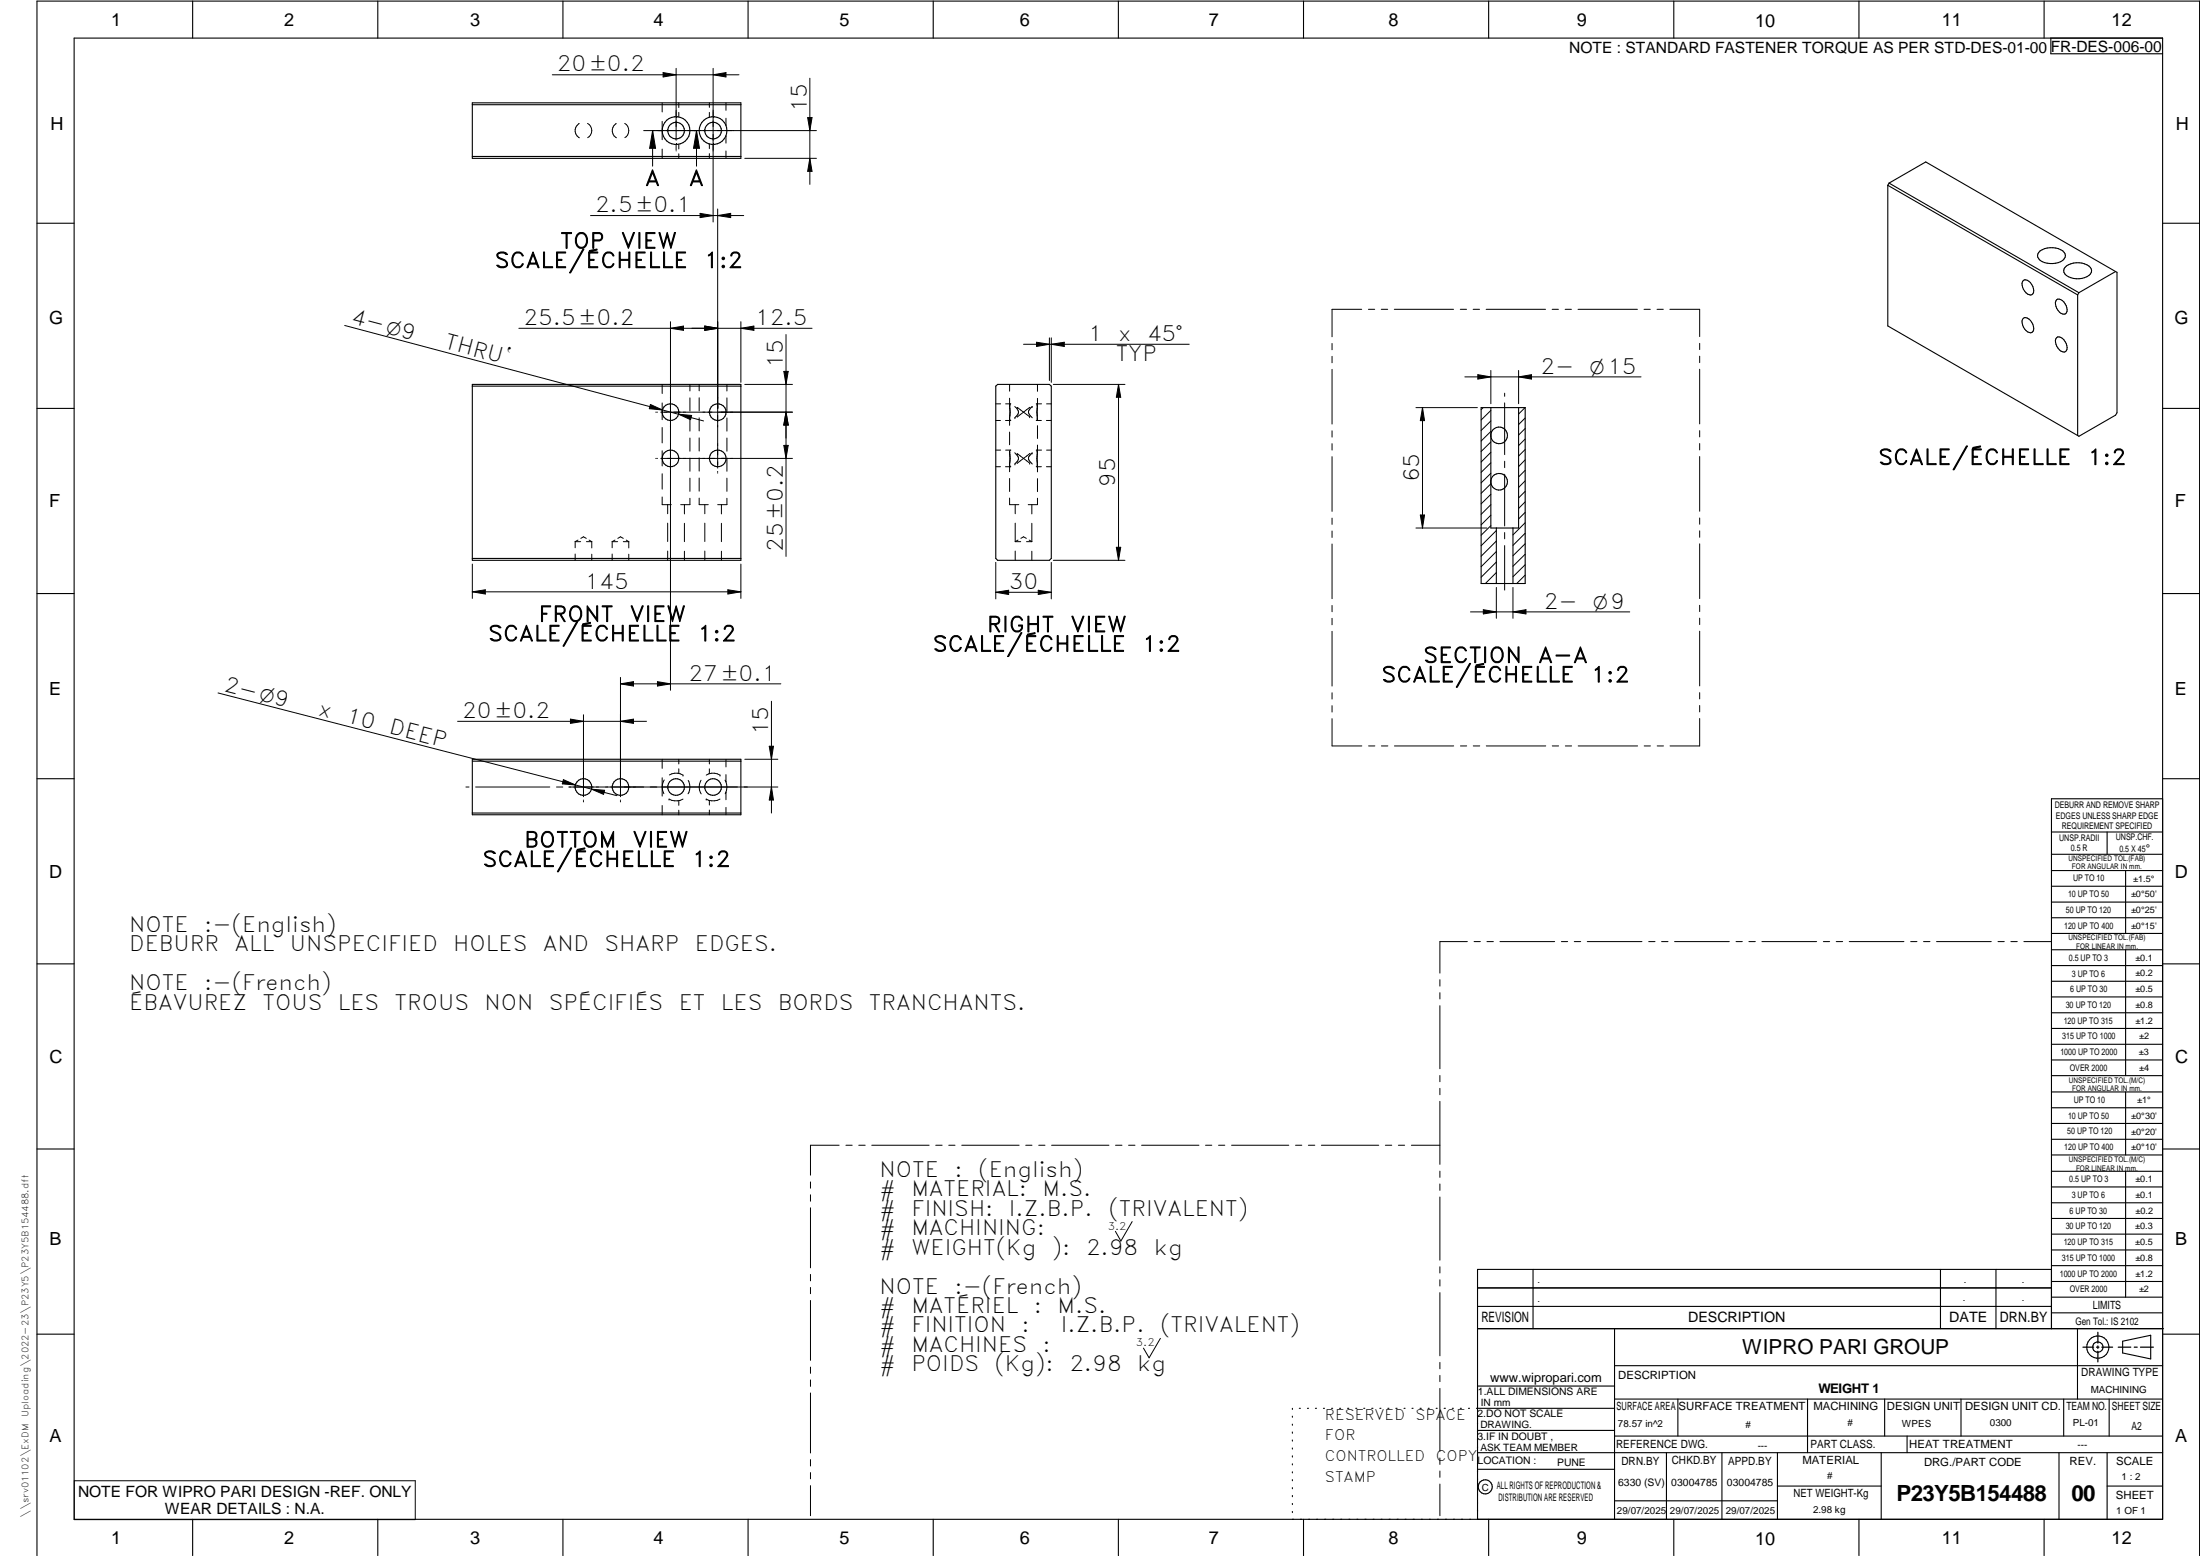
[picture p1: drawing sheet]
<svg xmlns="http://www.w3.org/2000/svg" width="594mm" height="420mm" viewBox="0 0 594 420" stroke-linecap="round" stroke-linejoin="round" font-family="sans-serif">
<g fill="none" stroke="#000" stroke-width=".3">
<path d="M20 10.3h564v400h-564zM52 .3v10M102 .3v10M152 .3v10M202 .3v10M252 .3v10M302 .3v10M352 .3v10M402 .3v10M452 .3v10M502 .3v10M552 .3v10"/>
<path d="M553.8 10.3v4.2h30.2M127.5 28.3h72.6M127.5 27.8h72.6v15h-72.6zM127.5 42.2h72.6M509.8 50v38l51.2 29.6M509.8 50l51.2 29.6M510.1 49.4l-.3 .6M510.1 49.4l9.9-5.7 51.3 29.6M510.1 49.4l51.3 29.6M10 60.3h10M546.3 75.8a1.69 1.69 0 0 1 2.3 1l.3 .5a1.5 1.5 0 0 1-.5 2.4 3 3 0 0 1-2.3-3.6zM550.9 67.7a5.5 5.5 0 0 1 6.5 .5 1.61 1.61 0 0 1-.9 2.5 5.5 5.5 0 0 1-6-.8 1.42 1.42 0 0 1 .4-2.2z"/>
<path d="M558 71.8a5.4 5.4 0 0 1 6.5 .4 1.6 1.6 0 0 1-1 2.5 4.9 4.9 0 0 1-6.1-1.1 1.49 1.49 0 0 1 .6-1.8zM561 79.6v38M561.4 79l-.4 .6M571.3 73.3l-9.9 5.7M571.3 73.3l.4 .2v38l-.4 .6-9.9 5.7-.4-.2M584 60.3h10M546.3 86a1.69 1.69 0 0 1 2.3 1l.3 .5a1.5 1.5 0 0 1-.5 2.4 2.97 2.97 0 0 1-2.3-3.6zM555.4 80.9a1.76 1.76 0 0 1 2.3 1.1l.2 .5a1.45 1.45 0 0 1-.5 2.3 2.81 2.81 0 0 1-2-3.9zM555.4 91.2a1.69 1.69 0 0 1 2.3 1l.2 .6a1.5 1.5 0 0 1-.5 2.3 3 3 0 0 1-2.2-3.6zM10 110.3h10M127.5 104.3h72.6M127.5 103.8h72.6v47.5h-72.6z"/>
<path d="M268.9 104.3l.5-.5h14l.5 .5v46.5l-.5 .5h-14l-.5-.5zM400 110.1h11.9v47.5h-11.9zM402.6 110.1v32.5h7.5v-32.5M402.6 117.3a2.25 2.25 0 0 1 3.4-1.6 2.25 2.25 0 0 1 0 3.8 2.25 2.25 0 0 1-3.4-1.6M584 110.3h10M402.6 129.8a2.25 2.25 0 0 1 3.4-1.6 2.25 2.25 0 0 1 0 3.8 2.25 2.25 0 0 1-3.4-1.6M127.5 150.8h72.6M404.1 142.6v15M408.6 142.6v15M10 160.3h10M584 160.3h10M10 210.3h10"/>
<path d="M127.5 205h72.6v15h-72.6zM127.5 219.5h72.6M127.5 205.5h72.6M584 215.7h-30v143.1M584 210.3h10M554 224.7h30M554 230.7h30M554 235.1h30M554 239.3h30M569 224.7v6M574 235.1v17M554 243.6h30"/>
<path d="M554 247.8h30M554 252.1h30M554 256.5h30M574 256.5v33.9M10 260.3h10M554 260.7h30M554 265h30M554 269.2h30M554 273.5h30M554 277.7h30M584 260.3h10M554 282h30"/>
<path d="M554 286.2h30M554 290.4h30M554 294.9h30M554 299.1h30M574 294.9v17M10 310.3h10M554 303.4h30M554 307.6h30M554 311.9h30M554 316.3h30M574 316.3v34M584 310.3h10"/>
<path d="M554 320.5h30M554 324.8h30M554 329h30M554 333.2h30M554 337.5h30M399 358.8h185.2M399 352.8h155M399 347.8h155M414 342.8v16M436 358.8v51.5M524 342.8v16M539 342.8v16"/>
<path d="M554 341.8h30M554 346h30M554 350.3h30M554 354.5h30M554 342.8h-155v67.5M561 358.8v19M10 360.3h10M399 374.3h37M436 377.8h148M453.1 377.8v10M488.1 377.8v14.5M508.9 377.8v10"/>
<path d="M529.5 377.8v10M557.3 377.8v10M569.5 377.8v10M573.2 362.2l7.6-1.6v6.3l-7.6-1.6zM584 368.8h-148M584 360.3h10M349 380.3v.3M349 382.4v.3M349 384.6v.3M349 386.7v.3M349 388.8v.3M349 391v.3"/>
<path d="M349 393.1v.3M349 395.3v.3M349 397.4v.3M349 399.5v.3M350.9 380.3h.2M353.1 380.3h.2M355.2 380.3h.3M357.4 380.3h.3M359.6 380.3h.3M361.7 380.3h.3M363.9 380.3h.3M366.1 380.3h.3"/>
<path d="M368.3 380.3h.2M370.4 380.3h.3M372.6 380.3h.3M374.8 380.3h.3M376.9 380.3h.4M379.1 380.3h.3M381.3 380.3h.3M383.4 380.3h.4M385.6 380.3h.3M387.8 380.3h.3M390 380.3h.3M392.2 380.3h.3"/>
<path d="M394.3 380.3h.3M396.5 380.3h.3M398.7 380.3h37.3M399 396.7h37M399 392.3h185M399 386.2h37M436 387.8h148M450 392.3v18M465 392.3v18M480 392.3v18M508 392.3v18M515 387.8v4.5"/>
<path d="M556 392.3v18M569 392.3v18M52 410.3v9.7M102 410.3v9.7M152 410.3v9.7M202 410.3v9.7M252 410.3v9.7M302 410.3v9.7M349 401.7v.3M349 403.8v.4M349 406v.3M349 408.1v.3"/>
<path d="M352 410.3v9.7M402 410.3v9.7M436 405.3h44M452 410.3v9.7M480 401.3h28M502 410.3v9.7M552 410.3v9.7M569 401.3h15M10 420v-419.7h584v419.7"/>
<circle cx="182.6" cy="35.3" r="3.8"/>
<circle cx="182.6" cy="35.3" r="2.25"/>
<circle cx="192.5" cy="35.3" r="3.7"/>
<circle cx="192.6" cy="35.3" r="2.25"/>
<circle cx="181" cy="111.3" r="2.25"/>
<circle cx="193.8" cy="111.3" r="2.25"/>
<circle cx="181.1" cy="123.8" r="2.24"/>
<circle cx="193.8" cy="123.8" r="2.25"/>
<circle cx="157.6" cy="212.5" r="2.25"/>
<circle cx="167.6" cy="212.5" r="2.24"/>
<circle cx="182.6" cy="212.5" r="2.25"/>
<circle cx="192.6" cy="212.5" r="2.25"/>
<circle cx="566.5" cy="363.7" r="1.39"/>
<circle cx="566.5" cy="363.8" r="3"/>
<circle cx="401.1" cy="401.5" r="1.9"/>
</g>
<g fill="none" stroke="#000" stroke-width=".27">
<path d="M179.1 19.6l3.5 .6-3.5 .6zM182.6 18.5v19.4M192.6 18.5v41.4M149.1 20.2h50.5M156.4 33.4a2.19 2.19 0 0 0 .1 3.8M158.7 33.3a2.21 2.21 0 0 1 0 3.9M166.4 33.4a2.24 2.24 0 0 0 0 3.8M168.7 33.3a2.26 2.26 0 0 1 0 3.9M173.8 35.3h46.7M176.2 35.3v9.6M176.2 35.3l.8 4.7h-1.6zM178.8 27.8v2.4"/>
<path d="M178.8 32.8v4.9M182.6 39v1.5M183.3 27.8v1.2M183.3 30.4v1.2M183.3 38.9v1.3M188.1 35.3l.8 4.7h-1.6zM188.1 35.3v9.6M191.6 27.8v1.2M191.6 30.4v1.3M191.6 38.9v1.2M192.6 20.2l3.4-.6v1.2zM196 27.8v2"/>
<path d="M196 31.9v2M196 36.6v2.1M218.1 31.7h1.2l-.6 3.6zM218.7 21.1v28.7M159.5 58.2h41.3M178.8 40.3v2.5M182.6 40.7v.1M183.3 41.5v1.3M189.1 57.6l3.5 .6-3.5 .6zM191.6 41.5v1.3M193.8 56.4v70M193.8 58.2l3.5-.6v1.2z"/>
<path d="M196 40.8v2M201.1 42.8h19.4M218.7 42.8l.6 3.5h-1.2zM93.1 87.9l96.9 25.8M140.1 88.6h79.2M181.1 86.9v99.5M181.1 88.6l3.5-.5v1.1zM190.3 88.1l3.5 .5-3.5 .6zM200.1 88.6l3.5-.5v1.1zM200.1 86.9v16.4M212.3 90.3v59.9M276.4 93h44.7"/>
<path d="M279.9 92.4l3.5 .6-3.5 .6zM283.4 91.2v11.5M283.9 91.2v12.1M283.9 93l3.5-.6v1.2zM359.7 92.8v1.6M359.7 96.2v1.8M359.7 99.7v14.8M367.7 83.5h-8v7.4M369.5 83.5h1.7M373 83.5h1.7M376.5 83.5h16M394.3 83.5h1.7"/>
<path d="M397.8 83.5h1.7M401.3 83.5h16.1M419.1 83.5h1.7M422.6 83.5h1.7M426.1 83.5h16.1M443.9 83.5h1.7M447.5 83.5h1.6M450.9 83.5h8.1v7.4M459 92.7v1.7M459 96.2v1.7M459 99.7v14.8M175.6 109.2l3.3 1.5-3.6-.3z"/>
<path d="M177.1 111.3h.1M177.5 111.3h.1M178.4 111.3h35.6M178.8 103.8v2.5M178.8 108.8v4.5M178.8 115.4v4.2M183.2 110.7l.1 .2M183.3 111.8l3.5 .4-.3 1.1zM183.3 111.3h.1M183.3 111.1v.2M186.3 103.8v1.8M186.3 107.4v3.6"/>
<path d="M186.3 112.9v3.5M186.3 118.3v3.5M188.8 103.8v1.7M188.8 107.4v3.6M188.8 112.8v3.6M188.8 118.2v3.6M196.3 103.8v1.8M196.3 107.4v3.6M196.3 112.9v3.5M196.3 118.3v3.5M201.1 103.8h12.9M211.7 100.3h1.1l-.5 3.5z"/>
<path d="M212.3 111.3l.5 3.5h-1.1zM268.9 109.1h1.3M268.9 113.5h1.3M271.5 113.5h1.5M271.6 109.1h1.4M272.6 112.9h.1M272.6 109.4h.1M272.6 109.6h.1M272.6 109.5l.2 1.8-.2 1.7M272.6 113.1l.1 .3M272.6 107.5v7.4M272.6 103.8v1.8"/>
<path d="M272.6 116.7v3.4M272.7 113.4h.1M272.7 109.2l-.1 .2M272.7 109.1h.1M274 109.8a1.63 1.63 0 0 1 1 1.5 1.63 1.63 0 0 1-.9 1.5M274.1 112.8h.1M274.7 110h.1M274.7 110l3.3 2.5M278 112.5h.1M278.1 110l-3.4 2.6M278.7 109.8a1.58 1.58 0 0 0-.3 2.7l.4 .3M278.7 109.8h.1"/>
<path d="M279.8 109.1h1.5M279.8 113.5h1.4M280.1 110.3v2.8M280.1 109.2v1.1M280.1 109.2h.1M280.1 109.4v.9M280.1 113.1l-.1 .4M280.2 103.8v1.9M280.2 107.6v1.8M280.2 114.9v3.5M280.2 109.6h.1M280.2 109.5h.1"/>
<path d="M280.2 113.2h.1M280.2 112.9v.1M282.6 113.5h1.3M282.6 109.1h1.3M284.4 103.8h19.4M302 103.8l.6 3.5h-1.2zM302 103.8v47.5M359.7 116.3v1.7M359.7 119.8v1.7M382.3 110.1h16.6M384.1 110.1l.6 3.5h-1.2zM384.1 110.1v32.5"/>
<path d="M395.6 101.8h47.5M399.1 101.2l3.5 .6-3.5 .6zM400.5 110.1l-.5 .5M402.6 110.8l-2.6 2.6M402.6 100v9M402.6 113.7l-2.6 2.5M402.6 116.5l-2.6 2.6M402.6 119.3l-2.6 2.6M406.3 106.2v.8M406.3 108.8v14M410.1 101.8l3.4-.6v1.2zM410.1 100v9"/>
<path d="M411.8 110.1l-1.7 1.7M411.9 112.9l-1.8 1.7M411.9 115.7l-1.8 1.8M411.9 118.5l-1.8 1.8M459 116.3v1.7M459 119.8v1.7M177.1 123.8h.1M177.5 123.8h.1M178.8 134.2v2.1h2.5M178.8 121.7v4.1M178.8 127.9v4.2M180.3 136.3v2.4"/>
<path d="M183.2 123.1l.1 .3M183.3 123.6v.3M184.8 136.3v2.5M186.3 134.5v1.8h-2.5M186.3 123.7v3.6M186.3 129.1v3.6M188.8 134.5v1.8h2.5M188.8 123.7v3.5M188.8 129.1v3.5M190.3 136.3v2.4M193.8 127.3v.1M193.8 127.6v.2"/>
<path d="M194.8 136.3v2.5M196.3 134.5v1.8h-2.5M196.3 123.7v3.6M196.3 129.1v3.6M211.7 120.3h1.1l-.5 3.5zM214 123.8h-35.6M268.9 121.5h1.3M268.9 126h1.3M271.5 126h1.5M271.6 121.5h1.4M272.6 125.5h.1M272.6 125.6h.1"/>
<path d="M272.6 121.9h.1M272.6 122h.1M272.6 122l.2 1.8-.2 1.7M272.6 122v5.4M272.6 125.6l.1 .3M272.6 134.5v1.8h2.5M272.6 129.2v3.5M272.7 125.9h.1M272.7 121.6l-.1 .4M274 122.3a1.51 1.51 0 0 1 .7 2.3l-.6 .7M274.1 125.3h.1M274.1 136.3v2.4"/>
<path d="M274.7 122.5h.1M274.7 122.5l3.3 2.6M278 125.1h.1M278.1 122.5l-3.4 2.6M278.6 136.3v2.5M278.7 122.3a1.54 1.54 0 0 0-.3 2.7l.4 .3M278.7 122.3h.1M279.8 121.5h1.5M279.8 126h1.4M280.1 121.7v3.9M280.1 121.7h.1M280.1 125.6l-.1 .3"/>
<path d="M280.1 121.9v3.7M280.2 134.5v1.8h-2.5M280.2 120.2v1.7M280.2 125.6v1.8M280.2 129.2v3.6M280.2 122.1h.1M280.2 122h.1M280.2 125.6h.1M280.2 125.5h.1M282.6 126h1.3M282.6 121.5h1.3M359.7 123.3v14.8"/>
<path d="M359.7 139.9v1.7M383.5 139.1h1.2l-.6 3.5zM402.6 122.1l-2.6 2.7M402.6 125l-2.6 2.6M402.6 127.8l-2.6 2.6M402.6 130.6l-2.6 2.6M402.6 133.5l-2.6 2.6M402.6 136.3l-2.6 2.6M402.6 139.1l-2.6 2.6M406.3 124.5v1.8M406.3 128.1v13.9M411.9 127l-1.8 1.8"/>
<path d="M411.9 129.8l-1.8 1.8M411.9 121.4l-1.8 1.7M411.9 124.2l-1.8 1.8M411.9 132.7l-1.8 1.8M411.9 135.5l-1.8 1.8M411.9 138.3l-1.8 1.8M459 123.3v14.7M459 139.9v1.7M127.5 159.8h72.6M127.5 159.8l3.6-.5v1.1zM127.5 152.3v9.3M155.3 146.3v1.6"/>
<path d="M155.3 149.6v1.7M155.3 146.3h1.5M156.1 145.8l-.8 .5M156.8 145.4l.8-.5 .7 .5M158.4 146.3h1.4M159.1 145.8l.7 .5M159.8 146.3v1.7M159.8 149.6v1.7M165.3 146.3h1.5M165.3 146.3v1.6M165.3 149.6v1.7M166.1 145.8l-.8 .5"/>
<path d="M166.8 145.4l.7-.5 .8 .5M168.3 146.3h1.5M169.1 145.8l.7 .5M169.8 146.3v1.7M169.8 149.6v1.7M180.3 141.3v4.9M180.3 148.8v2.5M184.8 141.3v5M184.8 148.8v2.5M190.3 141.3v4.9M190.3 148.8v2.5M194.8 141.3v5"/>
<path d="M194.8 148.8v2.5M196.5 159.3l3.6 .5-3.6 .6zM200.1 152.3v9.3M268.9 159.9l3.5-.5v1.1zM268.9 151.8v9.9M268.9 159.9h15M274.1 141.3v4.9M274.1 148.8v2.5M274.9 145.8l-.8 .5h1.5M275.7 145.4l.7-.5 .7 .5M277.2 146.3h1.4M277.9 145.8l.7 .5"/>
<path d="M278.6 141.3v5M278.6 148.8v2.5M280.4 159.4l3.5 .5-3.5 .6zM283.9 151.8v9.9M284.4 151.3h19.4M301.4 147.8h1.2l-.6 3.5zM359.7 143.4v1.7M359.7 146.9v14.8M382.3 142.6h19.2M402.6 141.9l-2.6 2.6M404.1 154.6l-3 3M404.1 143.3l-4.1 4.1"/>
<path d="M404.1 146.1l-4.1 4.1M404.1 148.9l-4.1 4.1M404.1 151.8l-4.1 4.1M404.1 158.6v8.4M404.1 157.4l-.2 .2M406.3 143.8v1.7M406.3 147.3v12M408.6 158.6v8.4M411.9 155.3l-2.3 2.3M411.9 141.1l-3.3 3.3M411.9 144l-3.3 3.3M411.9 146.8l-3.3 3.3"/>
<path d="M411.9 149.6l-3.3 3.3M411.9 152.5l-3.3 3.2M459 143.3v1.8M459 146.9v14.7M359.7 163.5v1.7M359.7 167v1.7M359.7 170.5v14.8M397.1 165.2h43M400.6 164.6l3.5 .6-3.5 .6zM408.6 165.2l3.5-.6v1.2zM459 163.4v1.7M459 166.9v1.8"/>
<path d="M459 170.4v14.8M58.9 187.1l107.6 27.7M123.6 194.8h51M154 194.2l3.6 .6-3.6 .5zM157.6 193v22.1M167.5 182.9v32.2M167.5 184.7h43.4M167.5 184.7l3.6-.6v1.2zM167.5 194.8l3.6-.6v1.1zM177.5 184.1l3.6 .6-3.6 .6zM208.3 189.4v30.1M359.7 194.1v7.3h8"/>
<path d="M359.7 187.1v1.7M359.7 190.5v1.8M459 187v1.7M459 190.5v1.7M459 194v7.4h-8M125.8 212.5h.9M128.4 212.5h20.1M150.3 212.5h1.7M152.1 210.5l3.3 1.5-3.6-.3zM153.6 212.5h56.5M157.6 216v.2M157.6 216.4v.1"/>
<path d="M159.8 213.1l3.5 .3-.3 1.1zM167.5 216v.2M167.5 216.4v.1M178.8 205v2.5M178.8 210v5M178.8 217.5v2.5M179.4 210.6a3.7 3.7 0 0 0-.1 3.7M180.7 215.8h.1M180.8 209.3a3.6 3.6 0 0 1 3.6 0M183.3 205v1.3M183.3 207.6v1.2M183.3 216.2v1.3"/>
<path d="M183.3 218.8v1.2M184.4 215.8a3.9 3.9 0 0 1-3.7 0M184.4 209.3h.1M185.8 210.7a3.6 3.6 0 0 1 0 3.6M189.3 210.7a3.5 3.5 0 0 0 .1 3.7M190.7 215.8h.1M191.6 205v1.3M191.6 207.6v1.3M191.6 216.2v1.2M191.6 218.7v1.3M194.4 209.3h.1M194.4 215.8a3.8 3.8 0 0 1-3.7 0"/>
<path d="M194.4 209.3a3.5 3.5 0 0 0-3.7 0M195.8 210.7a3.7 3.7 0 0 1 0 3.6M196 205v2.1M196 209.2v2M196 213.9v2M196 218v2M201.1 205h9M207.7 201.5h1.2l-.6 3.5zM208.3 212.5l.6 3.5h-1.2zM369.6 201.4h1.7M373 201.4h1.8M376.5 201.4h16.1"/>
<path d="M394.4 201.4h1.7M397.8 201.4h1.8M401.4 201.4h16M419.2 201.4h1.7M422.7 201.4h1.7M426.2 201.4h16M444 201.4h1.7M447.5 201.4h1.7M396.2 254.3h-7.4v8.5M398.1 254.3h1.6M401.5 254.3h1.8M405 254.3h14.8"/>
<path d="M421.6 254.3h1.7M425.1 254.3h1.7M428.6 254.3h14.8M445.2 254.3h1.7M448.7 254.3h1.7M452.2 254.3h14.8M468.8 254.3h1.7M472.3 254.3h1.7M475.8 254.3h14.8M492.4 254.3h1.7M495.8 254.3h1.8M499.4 254.3h14.7"/>
<path d="M516 254.3h1.6M519.4 254.3h1.8M522.9 254.3h14.8M539.5 254.3h1.7M543 254.3h1.7M546.5 254.3h7.4M388.8 264.5v1.8M388.8 268.1v1.6M388.8 271.6v17M388.8 290.4v1.7M388.8 293.9v1.7M388.8 297.4v17"/>
<path d="M218.9 319.2v1.6M226.6 309.2h-7.7v8.1M228.4 309.2h1.7M231.9 309.2h1.7M235.4 309.2h15.5M252.7 309.2h1.7M256.2 309.2h1.7M259.7 309.2h15.5M277 309.2h1.7M280.5 309.2h1.7M284 309.2h15.5M301.2 309.2h1.8"/>
<path d="M304.8 309.2h1.7M308.3 309.2h15.5M325.5 309.2h1.7M329.1 309.2h1.6M332.6 309.2h15.4M349.8 309.2h1.7M353.3 309.2h1.7M356.8 309.2h15.5M374.1 309.2h1.7M377.6 309.2h1.7M381.1 309.2h7.7M388.8 316.2v1.7"/>
<path d="M388.8 319.7v1.7M218.9 322.6v1.8M218.9 326.1v16.2M305.7 329.9l-3 5.2-1.5-2.6M388.8 323.2v17.1M218.9 344.1v1.8M218.9 347.6v1.7M218.9 351.2v16.1M388.8 342.1v1.6M388.8 345.6v1.7M388.8 349v17.1M218.9 369.1v1.7"/>
<path d="M218.9 372.6v1.8M218.9 376.1v16.2M313.3 361.4l-3 5.2-1.5-2.6M388.8 367.9v1.7M388.8 371.4v1.7M388.8 374.9v17M20.1 399.8h92v10.5h-92zM218.9 394.1v1.8M218.9 397.6v1.7M388.8 393.7v1.7M388.8 397.2v1.7M218.9 401.2v8.1"/>
<path d="M388.8 400.7v8.6"/>
</g>
<path d="M566.5 359.7v3M562.5 363.8h2.9M566.1 363.8h.7M566.5 363.4v.7M566.5 364.9v2.8M567.6 363.8h2.9M572 363.8h3.4M576.3 363.8h.8M578 363.8h3.5" fill="none" stroke="#000" stroke-width=".34"/>
<g fill="#000">
<path d="M179.1 19.6l3.5 .6-3.5 .6zM192.6 20.2l3.4-.6v1.2zM218.1 31.7h1.2l-.6 3.6zM176.2 35.3l.8 4.7h-1.6zM188.1 35.3l.8 4.7h-1.6zM189.1 57.6l3.5 .6-3.5 .6zM193.8 58.2l3.5-.6v1.2zM218.7 42.8l.6 3.5h-1.2zM181.1 88.6l3.5-.5v1.1zM190.3 88.1l3.5 .5-3.5 .6zM200.1 88.6l3.5-.5v1.1zM279.9 92.4l3.5 .6-3.5 .6z"/>
<path d="M283.9 93l3.5-.6v1.2zM175.6 109.2l3.3 1.5-3.6-.3zM183.3 111.8l3.5 .4-.3 1.1zM212.3 111.3l.5 3.5h-1.1zM211.7 100.3h1.1l-.5 3.5zM302 103.8l.6 3.5h-1.2zM384.1 110.1l.6 3.5h-1.2zM399.1 101.2l3.5 .6-3.5 .6zM410.1 101.8l3.4-.6v1.2zM211.7 120.3h1.1l-.5 3.5zM383.5 139.1h1.2l-.6 3.5zM301.4 147.8h1.2l-.6 3.5z"/>
<path d="M127.5 159.8l3.6-.5v1.1zM196.5 159.3l3.6 .5-3.6 .6zM268.9 159.9l3.5-.5v1.1zM280.4 159.4l3.5 .5-3.5 .6zM400.6 164.6l3.5 .6-3.5 .6zM408.6 165.2l3.5-.6v1.2zM154 194.2l3.6 .6-3.6 .5zM167.5 184.7l3.6-.6v1.2zM167.5 194.8l3.6-.6v1.1zM177.5 184.1l3.6 .6-3.6 .6zM152.1 210.5l3.3 1.5-3.6-.3zM159.8 213.1l3.5 .3-.3 1.1z"/>
<path d="M207.7 201.5h1.2l-.6 3.5zM208.3 212.5l.6 3.5h-1.2z"/>
</g>
<g font-size="6">
<text x="512.1" y="405.2">P23Y5B154488</text>
<text x="559.4" y="405.2">00</text>
</g>
<g font-size="5.7">
<text x="150.4" y="19.3">20±0.2</text>
<text x="217.8" y="30.3" transform="rotate(-90 217.8 30.3)">15</text>
<text x="174.2" y="50.1">A</text>
<text x="186" y="50.1">A</text>
<text x="160.7" y="57.3">2.5±0.1</text>
<text x="151.3" y="67.1">TOP</text>
<text x="167.7" y="67.1">VIEW</text>
<text x="133.6" y="72.3">SCALE/ÉCHELLE</text>
<text x="190.1" y="72.3">1:2</text>
<text x="94.5" y="87.3" transform="rotate(15 94.5 87.3)">4-O9</text>
<text x="141.3" y="87.8">25.5±0.2</text>
<text x="203.9" y="87.8">12.5</text>
<text x="119.8" y="94" transform="rotate(15 119.8 94)">THRU`</text>
<text x="293.8" y="92.1">1</text>
<text x="302" y="92.1">x</text>
<text x="309.7" y="92.1">45°</text>
<text x="211.4" y="99.5" transform="rotate(-90 211.4 99.5)">15</text>
<text x="301.3" y="97.4">TYP</text>
<text x="416" y="100.9">2-</text>
<text x="507.2" y="125.5">SCALE/ÉCHELLE</text>
<text x="563.7" y="125.5">1:2</text>
<text x="301.2" y="131.5" transform="rotate(-90 301.2 131.5)">95</text>
<text x="383.2" y="130.3" transform="rotate(-90 383.2 130.3)">65</text>
<text x="211.4" y="149" transform="rotate(-90 211.4 149)">25±0.2</text>
<text x="157.9" y="159">145</text>
<text x="272.5" y="159.1">30</text>
<text x="145.5" y="167.9">FRONT</text>
<text x="170" y="167.9">VIEW</text>
<text x="416.9" y="164.3">2-</text>
<text x="131.8" y="173.1">SCALE/ÉCHELLE</text>
<text x="188.4" y="173.1">1:2</text>
<text x="266.5" y="170.6">RIGHT</text>
<text x="289.1" y="170.6">VIEW</text>
<text x="251.9" y="175.9">SCALE/ÉCHELLE</text>
<text x="308.4" y="175.9">1:2</text>
<text x="384.3" y="178.9">SECTION</text>
<text x="415.4" y="178.9">A-A</text>
<text x="185.9" y="183.8">27±0.1</text>
<text x="373" y="184.2">SCALE/ÉCHELLE</text>
<text x="429.6" y="184.2">1:2</text>
<text x="60.3" y="186.6" transform="rotate(14 60.3 186.6)">2-O9</text>
<text x="85.6" y="193.1" transform="rotate(14 85.6 193.1)">x</text>
<text x="93.2" y="195" transform="rotate(14 93.2 195)">10</text>
<text x="124.8" y="193.9">20±0.2</text>
<text x="104.9" y="198" transform="rotate(14 104.9 198)">DEEP</text>
<text x="207.4" y="198.5" transform="rotate(-90 207.4 198.5)">15</text>
<text x="141.6" y="228.8">BOTTOM</text>
<text x="170.8" y="228.8">VIEW</text>
<text x="130.3" y="234">SCALE/ÉCHELLE</text>
<text x="186.8" y="234">1:2</text>
<text x="34.9" y="251.7">NOTE</text>
<text x="55.1" y="251.7">:-(English)</text>
<text x="34.9" y="256.9">DEBURR</text>
<text x="63.4" y="256.9">ALL</text>
<text x="78.3" y="256.9">UNSPECIFIED</text>
<text x="122.4" y="256.9">HOLES</text>
<text x="146.6" y="256.9">AND</text>
<text x="163.2" y="256.9">SHARP</text>
<text x="187.6" y="256.9">EDGES.</text>
<text x="34.9" y="267.4">NOTE</text>
<text x="55.1" y="267.4">:-(French)</text>
<text x="34.9" y="272.7">ÉBAVUREZ</text>
<text x="70.9" y="272.7">TOUS</text>
<text x="91.2" y="272.7">LES</text>
<text x="106.5" y="272.7">TROUS</text>
<text x="130.8" y="272.7">NON</text>
<text x="148.2" y="272.7">SPÉCIFIÉS</text>
<text x="183.3" y="272.7">ET</text>
<text x="194.7" y="272.7">LES</text>
<text x="210" y="272.7">BORDS</text>
<text x="234.6" y="272.7">TRANCHANTS.</text>
<text x="237.5" y="317.8">NOTE</text>
<text x="257.7" y="317.8">:</text>
<text x="264.1" y="317.8">(English)</text>
<text x="237.5" y="323">#</text>
<text x="246.1" y="323">MATERIAL:</text>
<text x="281.5" y="323">M.S.</text>
<text x="237.5" y="328.3">#</text>
<text x="246.1" y="328.3">FINISH:</text>
<text x="272.4" y="328.3">I.Z.B.P.</text>
<text x="299.3" y="328.3">(TRIVALENT)</text>
<text x="237.5" y="333.5">#</text>
<text x="246.1" y="333.5">MACHINING:</text>
<text x="237.5" y="338.8">#</text>
<text x="246.1" y="338.8">WEIGHT(Kg</text>
<text x="284" y="338.8">):</text>
<text x="293.3" y="338.8">2.98</text>
<text x="311.6" y="338.8">kg</text>
<text x="237.5" y="349.3">NOTE</text>
<text x="257.7" y="349.3">:-(French)</text>
<text x="237.5" y="354.5">#</text>
<text x="237.5" y="359.8">#</text>
<text x="246.1" y="359.8">FINITION</text>
<text x="246.1" y="354.5">MATÉRIEL</text>
<text x="275.8" y="359.8">:</text>
<text x="279.2" y="354.5">:</text>
<text x="285.6" y="354.5">M.S.</text>
<text x="286.4" y="359.8">I.Z.B.P.</text>
<text x="313.3" y="359.8">(TRIVALENT)</text>
<text x="237.5" y="365">#</text>
<text x="246.1" y="365">MACHINES</text>
<text x="281.5" y="365">:</text>
<text x="237.5" y="370.3">#</text>
<text x="246.1" y="370.3">POIDS</text>
<text x="268.5" y="370.3">(Kg):</text>
<text x="288.8" y="370.3">2.98</text>
<text x="307.1" y="370.3">kg</text>
</g>
<text font-size="5.6" x="470.5" y="365.5">WIPRO PARI GROUP</text>
<g font-size="5.4">
<text x="429.3" y="100.9">O15</text>
<text x="430.2" y="164.3">O9</text>
</g>
<g font-size="4.9">
<text x="30" y="6.9">1</text>
<text x="76.7" y="6.9">2</text>
<text x="127" y="6.9">3</text>
<text x="176.5" y="6.9">4</text>
<text x="226.7" y="6.9">5</text>
<text x="275.4" y="6.9">6</text>
<text x="326.4" y="6.9">7</text>
<text x="375" y="6.9">8</text>
<text x="425.8" y="6.9">9</text>
<text x="473.9" y="7.3">10</text>
<text x="524.3" y="6.9">11</text>
<text x="570.2" y="6.9">12</text>
<text x="13.6" y="35.1">H</text>
<text x="587.6" y="35.1">H</text>
<text x="13.2" y="87.5">G</text>
<text x="587.2" y="87.5">G</text>
<text x="13.2" y="137">F</text>
<text x="587.2" y="137">F</text>
<text x="13.2" y="187.6">E</text>
<text x="587.2" y="187.6">E</text>
<text x="13.2" y="237">D</text>
<text x="587.2" y="237">D</text>
<text x="13.4" y="287.1">C</text>
<text x="587.4" y="287.1">C</text>
<text x="13.4" y="336.2">B</text>
<text x="587.4" y="336.2">B</text>
<text x="13.4" y="389.3">A</text>
<text x="587.4" y="389.3">A</text>
<text x="30" y="416.9">1</text>
<text x="76.7" y="416.9">2</text>
<text x="127" y="416.9">3</text>
<text x="176.5" y="416.9">4</text>
<text x="226.7" y="416.9">5</text>
<text x="275.4" y="416.9">6</text>
<text x="326.4" y="416.9">7</text>
<text x="375" y="416.9">8</text>
<text x="425.8" y="416.9">9</text>
<text x="473.9" y="417.3">10</text>
<text x="524.3" y="416.9">11</text>
<text x="570.2" y="416.9">12</text>
</g>
<g font-size="4.2">
<text x="423.7" y="14.3">NOTE : STANDARD FASTENER TORQUE AS PER STD-DES-01-00</text>
<text x="553.8" y="14">FR-DES-006-00</text>
<text x="21.1" y="404.3">NOTE FOR WIPRO PARI DESIGN -REF. ONLY</text>
<text x="44.5" y="408.8">WEAR DETAILS : N.A.</text>
</g>
<g font-size="3.9">
<text x="400" y="357.1">REVISION</text>
<text x="455.9" y="357.1">DESCRIPTION</text>
<text x="526.4" y="357.1">DATE</text>
<text x="540" y="357.1">DRN.BY</text>
<text x="357.8" y="383.3">RESERVED</text>
<text x="382.3" y="383.3">SPACE</text>
<text x="357.8" y="388.9">FOR</text>
<text x="357.8" y="394.5">CONTROLLED</text>
<text x="387.8" y="394.5">COPY</text>
<text x="357.8" y="400">STAMP</text>
</g>
<text font-size="3.6" x="491" y="376.1">WEIGHT 1</text>
<text font-size="3.5" x="402.4" y="373.3">www.wipropari.com</text>
<g font-size="3.1">
<text x="565.1" y="353.5">LIMITS</text>
<text x="562" y="371.7">DRAWING TYPE</text>
<text x="437" y="372.3">DESCRIPTION</text>
<text x="436.5" y="380.8">SURFACE AREA</text>
<text x="453.3" y="380.8">SURFACE TREATMENT</text>
<text x="489.7" y="380.8">MACHINING</text>
<text x="509.5" y="380.8">DESIGN UNIT</text>
<text x="530.6" y="380.8">DESIGN UNIT CD.</text>
<text x="558" y="380.6">TEAM NO.</text>
<text x="570.3" y="380.7">SHEET SIZE</text>
<text x="575.6" y="386.1">A2</text>
<text x="436.4" y="391.1">REFERENCE DWG.</text>
<text x="437.8" y="395.5">DRN.BY</text>
<text x="451.4" y="395.4">CHKD.BY</text>
<text x="466.6" y="395.5">APPD.BY</text>
<text x="486.7" y="395.4">MATERIAL</text>
<text x="488.9" y="390.9">PART CLASS.</text>
<text x="515.6" y="390.9">HEAT TREATMENT</text>
<text x="519.6" y="395.9">DRG./PART CODE</text>
<text x="558.9" y="395.5">REV.</text>
<text x="571.4" y="395.6">SCALE</text>
<text x="484.3" y="404.2">NET WEIGHT-Kg</text>
<text x="571.4" y="404.7">SHEET</text>
</g>
<text font-size="3" x="579.5" y="230.1">°</text>
<g font-size="2.8">
<text x="299.1" y="332.1">3.2</text>
<text x="560.4" y="357.7">Gen Tol.: IS 2102</text>
<text x="306.7" y="363.6">3.2</text>
<text x="399.1" y="376.6">1.ALL DIMENSIONS ARE</text>
<text x="399" y="382.7">2.DO NOT SCALE</text>
<text x="399" y="388.7">3.IF IN DOUBT ,</text>
<text x="399" y="395.4">LOCATION :</text>
<text x="420.5" y="396">PUNE</text>
<text x="404.2" y="402">ALL RIGHTS OF REPRODUCTION &amp;</text>
<text x="437" y="401.2">6330 (SV)</text>
<text x="451.3" y="401.2">03004785</text>
<text x="466.3" y="401.2">03004785</text>
<text x="404.7" y="405.4">DISTRIBUTION ARE RESERVED</text>
</g>
<g font-size="2.7">
<text x="564.6" y="376.2">MACHINING</text>
<text x="399.9" y="379.7">IN mm</text>
<text x="399.7" y="385.7">DRAWING.</text>
<text x="436.9" y="385.4">78.57 in^2</text>
<text x="471.4" y="385.5">#</text>
<text x="498.9" y="385">#</text>
<text x="513.6" y="385.3">WPES</text>
<text x="537.3" y="385.1">0300</text>
<text x="559.7" y="385.1">PL-01</text>
<text x="399.7" y="391.8">ASK TEAM MEMBER</text>
<text x="474.6" y="391.2">---</text>
<text x="561" y="391.1">---</text>
<text x="493.4" y="399.5">#</text>
<text x="572.8" y="399.7">1 : 2</text>
<text x="400.1" y="402.5">C</text>
<text x="436.6" y="408.7">29/07/2025</text>
<text x="450.9" y="408.8">29/07/2025</text>
<text x="466" y="408.9">29/07/2025</text>
<text x="489.6" y="408.5">2.98 kg</text>
<text x="571.4" y="408.7">1 OF 1</text>
</g>
<g font-size="2.5">
<text x="554.9" y="218.3">DEBURR AND REMOVE SHARP</text>
<text x="555.2" y="221">EDGES UNLESS SHARP EDGE</text>
<text x="556.1" y="227.1">UNSP.RADII</text>
<text x="556.8" y="223.8">REQUIREMENT SPECIFIED</text>
<text x="571.4" y="226.9">UNSP.CHF.</text>
<text x="559.2" y="229.9">0.5 R</text>
<text x="572.3" y="230.1">0.5 X 45</text>
<text x="559.8" y="238">UP TO 10</text>
<text x="576.1" y="238.1">±1.5°</text>
<text x="558.5" y="242.2">10 UP TO 50</text>
<text x="575.5" y="242.3">±0°50'</text>
<text x="557.4" y="250.7">120 UP TO 400</text>
<text x="557.9" y="246.5">50 UP TO 120</text>
<text x="575.5" y="250.7">±0°15'</text>
<text x="575.5" y="246.5">±0°25'</text>
<text x="558.7" y="259.4">0.5 UP TO 3</text>
<text x="559.5" y="263.7">3 UP TO 6</text>
<text x="576.6" y="263.6">±0.2</text>
<text x="576.6" y="259.4">±0.1</text>
<text x="559" y="267.9">6 UP TO 30</text>
<text x="576.6" y="267.9">±0.5</text>
<text x="557.8" y="272.2">30 UP TO 120</text>
<text x="576.6" y="272.2">±0.8</text>
<text x="556.9" y="280.7">315 UP TO 1000</text>
<text x="557.3" y="276.4">120 UP TO 315</text>
<text x="576.6" y="276.4">±1.2</text>
<text x="577.7" y="280.7">±2</text>
<text x="556.4" y="284.9">1000 UP TO 2000</text>
<text x="577.6" y="284.9">±3</text>
<text x="558.9" y="289.2">OVER 2000</text>
<text x="577.7" y="289.3">±4</text>
<text x="560" y="297.9">UP TO 10</text>
<text x="577.1" y="297.9">±1°</text>
<text x="558.5" y="302.1">10 UP TO 50</text>
<text x="575.5" y="302.1">±0°30'</text>
<text x="557.4" y="310.6">120 UP TO 400</text>
<text x="558.2" y="306.3">50 UP TO 120</text>
<text x="575.5" y="310.6">±0°10'</text>
<text x="575.5" y="306.4">±0°20'</text>
<text x="558.8" y="319.2">0.5 UP TO 3</text>
<text x="559.4" y="323.4">3 UP TO 6</text>
<text x="576.6" y="319.2">±0.1</text>
<text x="576.6" y="323.5">±0.1</text>
<text x="558.9" y="327.7">6 UP TO 30</text>
<text x="576.7" y="327.7">±0.2</text>
<text x="557.8" y="332">30 UP TO 120</text>
<text x="576.6" y="332">±0.3</text>
<text x="556.8" y="340.5">315 UP TO 1000</text>
<text x="557.3" y="336.3">120 UP TO 315</text>
<text x="576.6" y="336.3">±0.5</text>
<text x="576.6" y="340.5">±0.8</text>
<text x="415.2" y="346.4">.</text>
<text x="530.3" y="346.5">.</text>
<text x="545.9" y="346.4">.</text>
<text x="556.2" y="344.7">1000 UP TO 2000</text>
<text x="576.6" y="344.7">±1.2</text>
<text x="415.2" y="351.5">.</text>
<text x="530" y="351.3">.</text>
<text x="545.9" y="351.4">.</text>
<text x="558.9" y="349">OVER 2000</text>
<text x="577.6" y="349">±2</text>
</g>
<g font-size="2.4">
<text x="7.7" y="382.7" transform="rotate(-90 7.7 382.7)">Uploading\2022-23\P23Y5\P23Y5B154488.dft</text>
<text x="7.7" y="409.8" transform="rotate(-90 7.7 409.8)">\\srv01102\ExDM</text>
</g>
<g font-size="2.1">
<text x="558.5" y="232.4">UNSPECIFIED TOL.(FAB)</text>
<text x="559.5" y="234.7">FOR ANGULAR IN mm.</text>
<text x="558.6" y="253.9">UNSPECIFIED TOL.(FAB)</text>
<text x="560.7" y="256.3">FOR LINEAR IN mm.</text>
<text x="558.7" y="292.3">UNSPECIFIED TOL.(M/C)</text>
<text x="559.6" y="294.7">FOR ANGULAR IN mm.</text>
<text x="558.7" y="313.7">UNSPECIFIED TOL.(M/C)</text>
<text x="560.6" y="316.1">FOR LINEAR IN mm.</text>
</g>
</svg>
